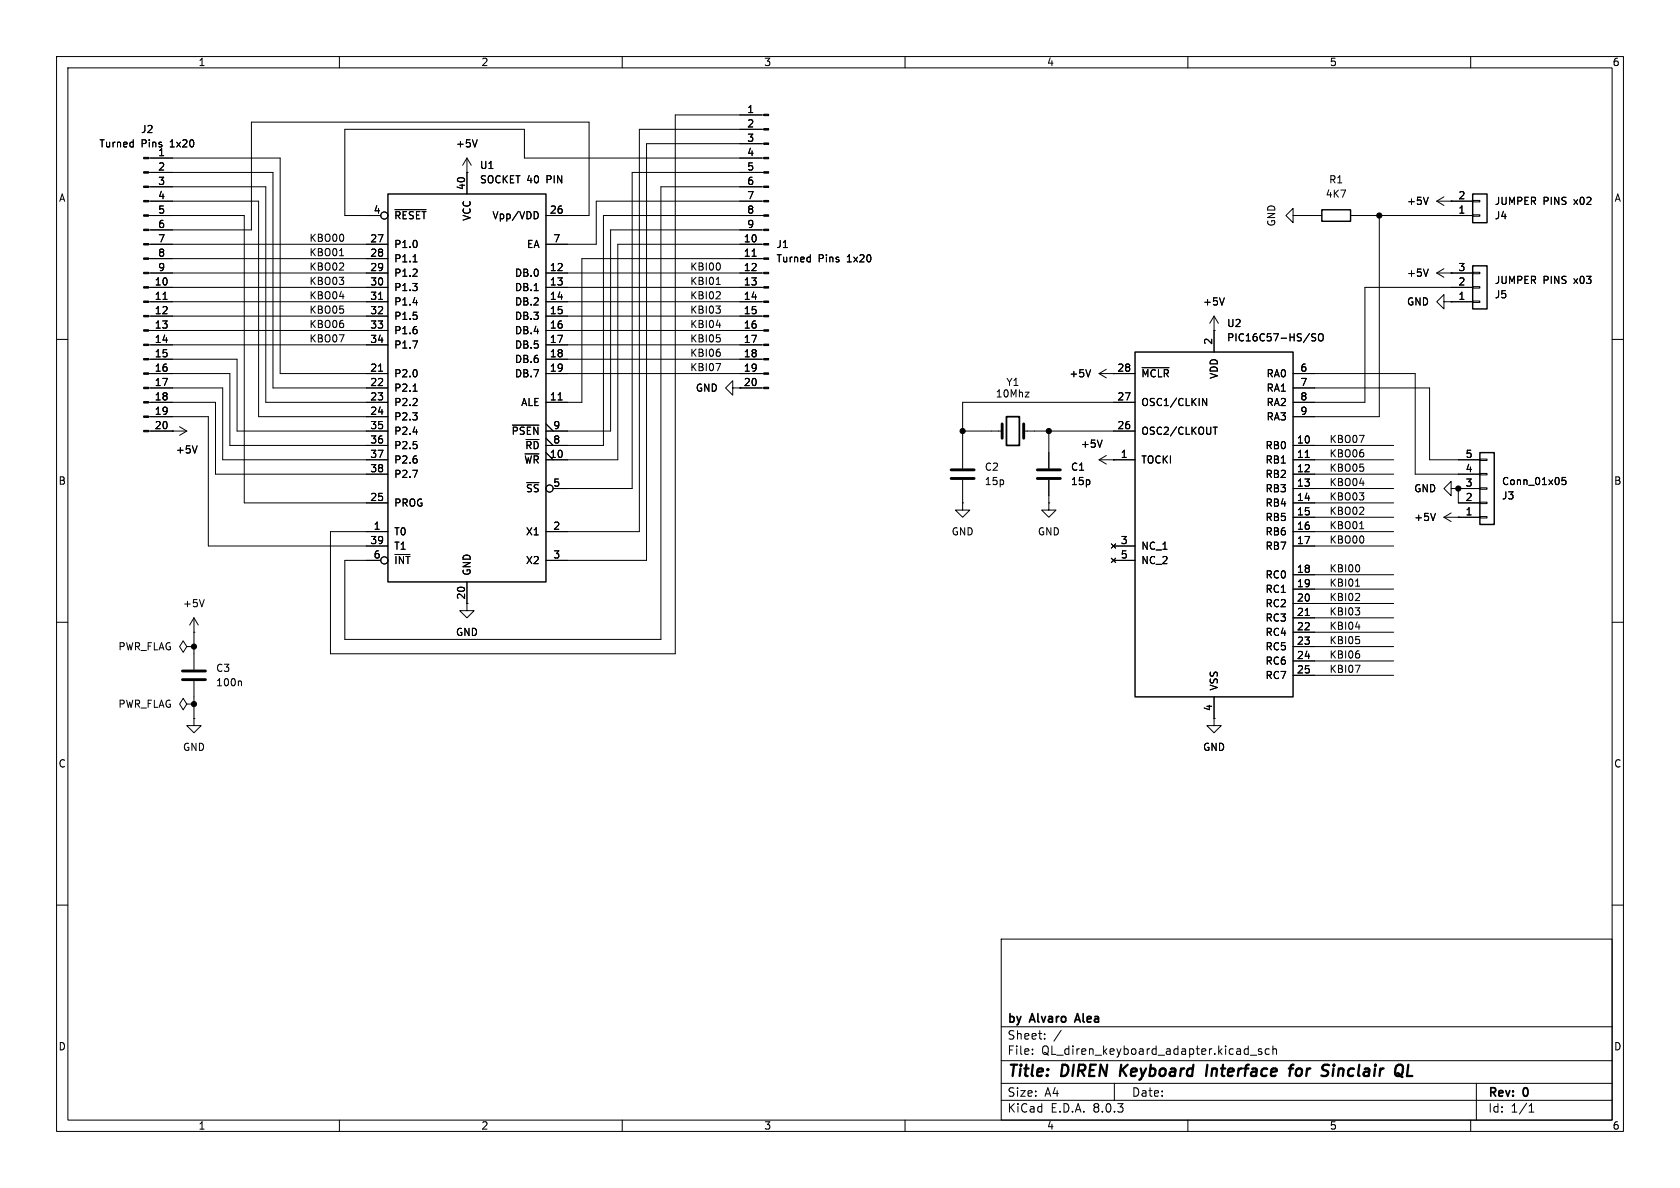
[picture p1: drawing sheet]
<svg xmlns="http://www.w3.org/2000/svg" width="297mm" height="210mm" viewBox="0 0 297 210" stroke-linecap="round" stroke-linejoin="round" font-family="sans-serif">
<g fill="none" stroke="#000" stroke-width=".18">
<path d="M10 10h277v190h-277zM12 12h273v186h-273zM60 10v2M110 10v2M160 10v2M210 10v2M260 10v2M26.3 38.1h16.9v50.8h25.4M26.3 33h20.7v38.1h21.6M26.3 27.9h23.2v38.1h19.1M26.3 30.5h22v38.1h20.3M26.3 35.6h19.4v38.1h22.9"/>
<path d="M69.8 37.1h5.5M82.5 30.5h.1M82.5 27.9l-.7 1.3M82.5 27.9v6.4M82.5 27.9l.8 1.3M84.4 24.7l-.5 1.3M94.7 37.4a.68 .68 0 0 1 .5 .6 .68 .68 0 0 1-.5 .7M96.5 38.1h7.6v-16.5h-59.7v19h-18.1M135 38.1h-28.3v40.6h-10.2M135 30.5h-23.2v55.9h-14M135 20.3h-15.6v95.3h-61v-21.6h10.2M135 22.9h-22v71.1h-16.5"/>
<path d="M135 33h-18.2v80h-55.8v-13.9h6.3M135 25.4h-20.7v73.7h-17.8M135 27.9h-42.3v-5h-31.7v15.2h6.3M135 35.6h-29.6v7.6h-8.9M228.6 38.1v-1.3l-1.3 1.3 1.3 1.3v-1.3h1.3M229.9 38.1h.1M229.9 38.1h3.8M238.8 38.1h21.5M243.8 38.1v35.6h-15.2M252.5 34.9l-.4 1.2M254 35.6h6.3M254 35.6l1.3 .7"/>
<path d="M255.3 34.8l-1.3 .8M256.5 35.6h.1M260.3 35.4h1.3v.3h-1.3zM260.3 38h1.3v.2h-1.3zM10 60h2M26.3 53.3h42.3M26.3 50.8h42.3M26.3 48.3h42.3M26.3 58.4h42.3M26.3 55.9h42.3M26.3 45.7h42.3M26.3 43.2h42.3"/>
<path d="M28.8 52.9h.7M60 45.2h.8M66.9 52.9h.7M73 46.3h.7M73 53.5h.8M94.4 51.4h.8M96.5 53.3h38.5M96.5 50.8h38.5M96.5 48.3h38.5M96.5 58.4h38.5M96.5 55.9h38.5M126.6 54.1h.7l-.4 .5"/>
<path d="M126.6 50.3h.7M126.6 57.5h.8M127.2 51.6l.1 .2v.3l-.7 .7h.7M127.3 46.7v.8M127.3 54.7v.5M127.3 59.8v.5M133 45.3h.7M135 43.2h-25.8v38.1h-12.7M135 40.6h-27.1v35.6h-11.4M135 45.7h-32.1v25.4h-6.4M214.6 58.4h.1M214.6 55.9v6.3"/>
<path d="M214.6 55.9l-.7 1.3M214.6 55.9l.8 1.3M216.4 52.6l-.4 1.3M232.6 59.1l-.5-.1-.2 .1v.4l.6 .2 .1 .3-.2 .3-.5-.1M233.1 59.2l.3-.2a.43 .43 0 0 1 .5 .4v.4a.42 .42 0 0 1-.4 .5 .42 .42 0 0 1-.4-.5zM252.5 47.6l-.4 1.2M254 48.3h6.3M254 48.3l1.3 .7M255.3 53.3v-1.2l-1.3 1.2 1.3 1.3v-1.3h1.2M255.3 47.5l-1.3 .8M256.5 53.3h.1M256.5 48.3h.1"/>
<path d="M256.5 53.3h3.8M260.3 48.1h1.3v.3h-1.3zM260.3 50.7h1.3v.2h-1.3zM260.3 53.2h1.3v.3h-1.3zM260.3 50.8h-19v20.3h-12.7M285 60h2M26.3 68.6h13.1v12.7h29.2M26.3 66h14.3v12.7h28M26.3 71.1h11.8v12.7h30.5M26.3 73.7h10.5v22.8h31.8M26.3 76.2h6.7M26.3 63.5h15.6v12.7h26.7"/>
<path d="M26.3 61h42.3M30.5 76.2h.1M31.7 75.4l1.3 .8M33 76.2l-1.3 .8M34.8 78.8l-.4 1.3M66.9 65.6h.7M73 60.3h.8l-.5 1.2M73 69.2h.7M73 76.4h.8M90.6 75.2h4.7M96.5 66h38.5M96.5 63.5h38.5"/>
<path d="M96.5 61h38.5M96.5 77.5l1.3 1.2M96.5 74.9l1.3 1.3M98.7 70.7h.7M126.6 64.3h.8l-.5 1.2M127.3 62.3v.6M129.5 68.6v-1.3l-1.2 1.3 1.2 1.3v-1.3h1.3M130.8 68.6h.1M130.8 68.6h4.2M170.2 76.2h7M181 76.2h19.7M181.2 69.3h.7l-.7 .9h.7"/>
<path d="M185.4 76.2v6.6M192.8 65.3l-.4 1.3M194.3 66h6.4M194.3 66l1.3 .8M194.8 77.8l-.4 1.3M195.6 65.3l-1.3 .7M196.8 66h.1M200.7 71.1h-30.5v11.7M201.9 65h4.8M212.6 70.4l.7 1.3v-1.3M214.5 75.5h.7M214.8 75.5v1.3"/>
<path d="M228.6 68.6h24.1v12.7h8.9M228.6 78.7h17.8M228.6 66h21.6v17.8h11.4M69.8 98h2.7M73 83.1h.8l-.5 1.3M96.5 80l1.3 1.3M170.2 88.9v1.3h1.2l-1.2 1.2-1.3-1.2h1.3M170.2 88.9h.1M170.2 84.8v4.1M185.4 88.9v1.3h1.3l-1.3 1.2-1.3-1.2h1.3M185.4 88.9h.1M185.4 84.8v4.1"/>
<path d="M194.3 81.3h6.4M194.3 81.3l1.3 .7M195.6 80.5l-1.3 .8M196.5 96.1l.7 .8M196.5 98.7l.7 .7M196.8 81.3h.1M196.8 96.5h3.9M196.8 99.1h3.9M197.2 96.1l-.7 .8M197.2 98.7l-.7 .7M228.6 81.3h17.8M228.6 83.8h17.8"/>
<path d="M228.6 86.4h17.8M228.6 88.9h17.8M228.6 91.4h17.8M228.6 94h17.8M228.6 96.5h17.8M230.7 80.9h.8M240.4 93.5h.7M253.8 90.7l-.5 1.3M255.3 91.4h6.3M255.3 91.4l1.2 .8M256.5 86.4v-1.3l-1.2 1.3 1.2 1.2v-1.2h1.3M256.5 90.7l-1.2 .7"/>
<path d="M257.8 86.4h.1M257.8 91.4h.1M257.8 86.4h3.8M257.8 86.4v2.5h3.8M261.6 81.2h1.3v.2h-1.3zM261.6 83.7h1.3v.2h-1.3zM261.6 86.2h1.3v.3h-1.3zM261.6 88.8h1.3v.2h-1.3zM261.6 91.3h1.3v.3h-1.3zM276.8 84.4h-.6l-.1 .6 .2-.1h.4l.1 .2v.4l-.2 .2-.5-.2M10 110h2M33 114.3l-.6-1-.7 1 .7 1 .6-1h1.3"/>
<path d="M34.3 114.3h.1M34.3 111.8h.1M34.3 109.2v9.2M34.3 109.2l-.8 1.3M34.3 109.2l.8 1.3M36.1 106l-.4 1.3M82.5 106.7v1.3h1.3l-1.3 1.2-1.2-1.2h1.2M82.5 106.7h.1M82.5 102.9v3.8M228.6 101.6h17.8M228.6 104.1h17.8M228.6 106.7h17.8"/>
<path d="M228.6 109.2h17.8M228.6 111.8h17.8M228.6 114.3h17.8M228.6 116.8h17.8M228.6 119.4h17.8M230.7 108.8h.8M239.6 117.6h.8l-.5 1.3M239.6 107.4h.8l-.5 .5M239.6 110.8h.8M239.6 103.6h.8M240.3 105l.1 .1-.1 .3-.7 .8h.8M240.3 115.7v.5"/>
<path d="M240.3 100.1v.7M240.3 108v.6M240.3 113.1v.6M285 110h2M33 124.5l-.6-1.1-.7 1.1 .7 1 .6-1h1.3M34.3 127v1.3h1.3l-1.3 1.2-1.3-1.2h1.3M34.3 127h.1M34.3 124.5h.1M34.3 120.4v6.6M42.5 120.4l.2 .2v.6M214.6 127v1.3h1.3l-1.3 1.2-1.2-1.2h1.2M214.6 127h.1"/>
<path d="M214.6 123.2v3.8M10 160h2M285 160h2M177 166h108v32h-108zM60 198v2M110 198v2M160 198v2M177 194.5h108M177 191.5h108M177 187.5h108M177 181.5h108M182.5 186.3v.1"/>
<path d="M182.5 185.5v.1M184.7 183.6v.1M184.7 182.8v.1M187.6 182.1l-1.3 2M197 191.5v3M210 198v2M221 186.5h1.2M223 185.5l-.3-.1-.2 .2v.2l.5 .2v.3h-.5M224.4 185.5l-.4-.1-.3 .3v.4l.1 .2h.6M225 185.5l.2-.1 .4 .1 .1 .9M225 184.9v1.5M260 198v2"/>
<path d="M261 191.5v6.5M270.3 196.6h.9M270.3 195.5l.4-.4v1.5"/>
<circle cx="67.9" cy="38.1" r=".63"/>
<circle cx="67.9" cy="99.1" r=".63"/>
</g>
<path d="M198.2 188.2l-.2 2M199.4 188.2l-1.3 1.2M213.5 188.2l-.3 2M227.8 188.9h.8M228.7 188.2l-.4 .1-.1 .2-.2 1.7M229.8 188.9a.62 .62 0 0 0-.7 .4v.7a.52 .52 0 0 0 .8 .1M235.8 188.9l-.2 1.3M235.8 188.2v.2M235.8 188.2l-.1 .1 .1 .1M235.8 188.2l.1 .1-.1 .1M249 188.2l-.3 2h1" fill="none" stroke="#000" stroke-width=".4"/>
<path d="M177.9 73.7h2.3v5h-2.3zM190.5 179.2l-.5 1.5M190.1 180.3h.7" fill="none" stroke="#000" stroke-width=".3"/>
<path d="M68.6 34.3h27.9v68.6h-27.9zM233.7 37.1h5.1v2h-5.1zM260.3 34.3h2.6v5.1h-2.6zM260.3 47h2.6v7.6h-2.6zM200.7 62.2h27.9v61h-27.9zM261.6 80h2.6v12.7h-2.6z" fill="none" stroke="#000" stroke-width=".25"/>
<path d="M177.2 74.9v2.6M181 74.9v2.6M168.1 84.6h4.1M168.1 83.1h4.1M183.4 84.6h4.1M183.4 83.1h4.1M32.3 118.6h4M32.3 120.1h4" fill="none" stroke="#000" stroke-width=".51"/>
<g fill="#000" stroke="#000" stroke-width=".18">
<path d="M25.4 38h.9v.2h-.9zM25.4 35.4h.9v.3h-.9zM25.4 32.9h.9v.2h-.9zM25.4 30.4h.9v.2h-.9zM25.4 27.8h.9v.3h-.9zM135 38h.9v.2h-.9zM135 35.4h.9v.3h-.9zM135 32.9h.9v.2h-.9zM135 30.4h.9v.2h-.9zM135 27.8h.9v.3h-.9zM135 25.3h.9v.2h-.9zM135 22.7h.9v.3h-.9z"/>
<path d="M135 20.2h.9v.2h-.9zM25.4 58.3h.9v.2h-.9zM25.4 55.8h.9v.2h-.9zM25.4 53.2h.9v.3h-.9zM25.4 50.7h.9v.2h-.9zM25.4 48.1h.9v.3h-.9zM25.4 45.6h.9v.2h-.9zM25.4 43.1h.9v.2h-.9zM25.4 40.5h.9v.3h-.9zM135 58.3h.9v.2h-.9zM135 55.8h.9v.2h-.9zM135 53.2h.9v.3h-.9z"/>
<path d="M135 50.7h.9v.2h-.9zM135 48.1h.9v.3h-.9zM135 45.6h.9v.2h-.9zM135 43.1h.9v.2h-.9zM135 40.5h.9v.3h-.9zM25.4 76.1h.9v.2h-.9zM25.4 73.5h.9v.3h-.9zM25.4 71h.9v.2h-.9zM25.4 68.5h.9v.2h-.9zM25.4 65.9h.9v.3h-.9zM25.4 63.4h.9v.2h-.9zM25.4 60.8h.9v.3h-.9z"/>
<path d="M135 68.5h.9v.2h-.9zM135 65.9h.9v.3h-.9zM135 63.4h.9v.2h-.9zM135 60.8h.9v.3h-.9z"/>
<circle cx="243.8" cy="38.1" r=".46"/>
<circle cx="170.2" cy="76.2" r=".46"/>
<circle cx="185.4" cy="76.2" r=".46"/>
<circle cx="257.8" cy="86.4" r=".46"/>
<circle cx="34.3" cy="114.3" r=".46"/>
<circle cx="34.3" cy="124.5" r=".46"/>
</g>
<g font-size="2.8">
<text x="178" y="190.9">Title:</text>
<text x="187.7" y="190.9">DIREN</text>
<text x="198.8" y="190.9">Keyboard</text>
<text x="214.9" y="190.9">Interface</text>
<text x="230.4" y="190.9">for</text>
<text x="237" y="190.9">Sinclair</text>
</g>
<g font-size="2.1">
<text x="178" y="184">Sheet:</text>
<text x="178" y="181.2">by</text>
<text x="182.2" y="181.2">Alvaro</text>
<text x="190.8" y="181.2">Alea</text>
<text x="178" y="186.7">File:</text>
<text x="184.1" y="186.7">QL_diren_keyboard_adapter.kicad_sch</text>
<text x="178" y="196.9">KiCad</text>
<text x="178" y="194.1">Size:</text>
<text x="184.7" y="194.1">A4</text>
<text x="185.7" y="196.9">E.D.A.</text>
<text x="193.3" y="196.9">8.0.3</text>
<text x="200" y="194.1">Date:</text>
<text x="263" y="194.3">Rev:</text>
<text x="263" y="196.9">Id:</text>
<text x="267.1" y="196.9">1/1</text>
<text x="269.4" y="194.3">0</text>
</g>
<g font-size="1.8">
<text x="35" y="11.9">1</text>
<text x="85" y="11.9">2</text>
<text x="135" y="11.9">3</text>
<text x="185" y="11.9">4</text>
<text x="235" y="11.9">5</text>
<text x="285" y="11.9">6</text>
<text x="24.8" y="23.7">J2</text>
<text x="132" y="20.1">1</text>
<text x="132" y="22.6">2</text>
<text x="17.5" y="26.3">Turned</text>
<text x="24.9" y="26.3">Pins</text>
<text x="27.9" y="27.7">1</text>
<text x="30.1" y="26.3">1x20</text>
<text x="80.5" y="26.3">+5V</text>
<text x="132" y="25.1">3</text>
<text x="132" y="27.7">4</text>
<text x="10.3" y="35.9">A</text>
<text x="27.9" y="30.2">2</text>
<text x="27.9" y="32.8">3</text>
<text x="27.9" y="35.3">4</text>
<text x="82.3" y="33.7" transform="rotate(-90 82.3 33.7)">40</text>
<text x="84.8" y="30.1">U1</text>
<text x="84.8" y="32.6">SOCKET 40</text>
<text x="96.7" y="32.6">PIN</text>
<text x="132" y="30.2">5</text>
<text x="132" y="32.8">6</text>
<text x="132" y="35.3">7</text>
<text x="234.3" y="35.2">4K7</text>
<text x="234.9" y="32.6">R1</text>
<text x="257.7" y="35.3">2</text>
<text x="285.3" y="35.9">A</text>
<text x="27.9" y="37.8">5</text>
<text x="27.9" y="40.4">6</text>
<text x="66" y="37.8">4</text>
<text x="69.6" y="39">~{RESET}</text>
<text x="83.4" y="39.1" transform="rotate(-90 83.4 39.1)">VCC</text>
<text x="87" y="39">Vpp/VDD</text>
<text x="97.1" y="37.8">26</text>
<text x="132" y="37.8">8</text>
<text x="132" y="40.4">9</text>
<text x="225.7" y="40.1" transform="rotate(-90 225.7 40.1)">GND</text>
<text x="248.6" y="36.4">+5V</text>
<text x="257.7" y="37.8">1</text>
<text x="264.2" y="39">J4</text>
<text x="264.2" y="36.4">JUMPER</text>
<text x="272.8" y="36.4">PINS</text>
<text x="278.4" y="36.4">x02</text>
<text x="27.9" y="42.9">7</text>
<text x="27.9" y="45.5">8</text>
<text x="54.6" y="42.8">KBO00</text>
<text x="54.6" y="45.4">KBO01</text>
<text x="54.6" y="47.9">KBO02</text>
<text x="65.4" y="42.9">27</text>
<text x="65.4" y="45.5">28</text>
<text x="69.6" y="44">P1.0</text>
<text x="69.6" y="46.6">P1.1</text>
<text x="93.1" y="44">EA</text>
<text x="97.7" y="42.9">7</text>
<text x="121.9" y="47.9">KBI00</text>
<text x="131.4" y="42.9">10</text>
<text x="131.4" y="45.5">11</text>
<text x="137.2" y="44">J1</text>
<text x="137.2" y="46.6">Turned</text>
<text x="144.6" y="46.6">Pins</text>
<text x="149.9" y="46.6">1x20</text>
<text x="27.3" y="50.5">10</text>
<text x="27.3" y="53.1">11</text>
<text x="27.9" y="48">9</text>
<text x="54.6" y="53">KBO04</text>
<text x="54.6" y="50.5">KBO03</text>
<text x="65.4" y="48">29</text>
<text x="65.4" y="50.5">30</text>
<text x="65.4" y="53.1">31</text>
<text x="69.6" y="49.1">P1.2</text>
<text x="69.6" y="51.7">P1.3</text>
<text x="90.9" y="49.1">DB.0</text>
<text x="90.9" y="51.7">DB.1</text>
<text x="97.1" y="48">12</text>
<text x="97.1" y="50.5">13</text>
<text x="97.1" y="53.1">14</text>
<text x="121.9" y="50.5">KBI01</text>
<text x="121.9" y="53">KBI02</text>
<text x="131.4" y="48">12</text>
<text x="131.4" y="50.5">13</text>
<text x="131.4" y="53.1">14</text>
<text x="248.6" y="49.1">+5V</text>
<text x="257.7" y="53.1">1</text>
<text x="257.7" y="50.5">2</text>
<text x="257.7" y="48">3</text>
<text x="264.2" y="52.9">J5</text>
<text x="264.2" y="50.4">JUMPER</text>
<text x="272.8" y="50.4">PINS</text>
<text x="278.4" y="50.4">x03</text>
<text x="27.3" y="55.6">12</text>
<text x="27.3" y="58.2">13</text>
<text x="54.6" y="55.5">KBO05</text>
<text x="54.6" y="58.1">KBO06</text>
<text x="65.4" y="55.6">32</text>
<text x="65.4" y="58.2">33</text>
<text x="69.6" y="54.2">P1.4</text>
<text x="69.6" y="56.7">P1.5</text>
<text x="69.6" y="59.3">P1.6</text>
<text x="90.9" y="54.2">DB.2</text>
<text x="90.9" y="56.7">DB.3</text>
<text x="90.9" y="59.3">DB.4</text>
<text x="97.1" y="55.6">15</text>
<text x="97.1" y="58.2">16</text>
<text x="121.9" y="55.5">KBI03</text>
<text x="121.9" y="58.1">KBI04</text>
<text x="131.4" y="55.6">15</text>
<text x="131.4" y="58.2">16</text>
<text x="212.6" y="54.2">+5V</text>
<text x="216.8" y="58">U2</text>
<text x="248.6" y="54.2">GND</text>
<text x="27.3" y="60.7">14</text>
<text x="27.3" y="63.2">15</text>
<text x="27.3" y="65.8">16</text>
<text x="54.6" y="60.6">KBO07</text>
<text x="65.4" y="65.8">21</text>
<text x="65.4" y="60.7">34</text>
<text x="69.6" y="61.8">P1.7</text>
<text x="90.9" y="61.8">DB.5</text>
<text x="90.9" y="64.4">DB.6</text>
<text x="97.1" y="60.7">17</text>
<text x="97.1" y="63.2">18</text>
<text x="97.1" y="65.8">19</text>
<text x="121.9" y="63.2">KBI06</text>
<text x="121.9" y="65.7">KBI07</text>
<text x="121.9" y="60.6">KBI05</text>
<text x="131.4" y="60.7">17</text>
<text x="131.4" y="63.2">18</text>
<text x="131.4" y="65.8">19</text>
<text x="197.4" y="65.8">28</text>
<text x="214.4" y="61" transform="rotate(-90 214.4 61)">2</text>
<text x="216.8" y="60.6">PIC16C57-HS/SO</text>
<text x="229.8" y="65.8">6</text>
<text x="27.3" y="68.3">17</text>
<text x="27.3" y="70.9">18</text>
<text x="65.4" y="68.3">22</text>
<text x="65.4" y="70.9">23</text>
<text x="69.6" y="66.9">P2.0</text>
<text x="69.6" y="69.4">P2.1</text>
<text x="69.6" y="72">P2.2</text>
<text x="90.9" y="66.9">DB.7</text>
<text x="92" y="72">ALE</text>
<text x="97.1" y="70.9">11</text>
<text x="122.9" y="69.4">GND</text>
<text x="131.4" y="68.3">20</text>
<text x="175.9" y="70.5">10Mhz</text>
<text x="177.8" y="68.4">Y1</text>
<text x="189" y="66.9">+5V</text>
<text x="197.4" y="70.9">27</text>
<text x="201.7" y="72">OSC1/CLKIN</text>
<text x="201.7" y="66.9">~{MCLR}</text>
<text x="215.5" y="67.1" transform="rotate(-90 215.5 67.1)">VDD</text>
<text x="223.8" y="66.9">RA0</text>
<text x="223.8" y="69.4">RA1</text>
<text x="223.8" y="72">RA2</text>
<text x="229.8" y="68.3">7</text>
<text x="229.8" y="70.9">8</text>
<text x="27.3" y="73.4">19</text>
<text x="27.3" y="75.9">20</text>
<text x="65.4" y="73.4">24</text>
<text x="65.4" y="75.9">35</text>
<text x="69.6" y="74.5">P2.3</text>
<text x="69.6" y="77.1">P2.4</text>
<text x="90.3" y="77.1">~{PSEN}</text>
<text x="97.7" y="75.9">9</text>
<text x="197.4" y="75.9">26</text>
<text x="201.7" y="77.1">OSC2/CLKOUT</text>
<text x="223.8" y="74.5">RA3</text>
<text x="229.8" y="73.4">9</text>
<text x="31" y="80.4">+5V</text>
<text x="65.4" y="78.5">36</text>
<text x="65.4" y="81">37</text>
<text x="65.4" y="83.6">38</text>
<text x="69.6" y="79.6">P2.5</text>
<text x="69.6" y="82.1">P2.6</text>
<text x="92.6" y="82.1">~{WR}</text>
<text x="92.8" y="79.6">~{RD}</text>
<text x="97.1" y="81">10</text>
<text x="97.7" y="78.5">8</text>
<text x="174" y="83.4">C2</text>
<text x="189.2" y="83.4">C1</text>
<text x="191" y="79.3">+5V</text>
<text x="198" y="81">1</text>
<text x="201.7" y="82.1">TOCKI</text>
<text x="223.6" y="79.6">RB0</text>
<text x="223.6" y="82.1">RB1</text>
<text x="229.2" y="78.5">10</text>
<text x="229.2" y="81">11</text>
<text x="229.2" y="83.6">12</text>
<text x="234.9" y="78.4">KBO07</text>
<text x="234.9" y="80.9">KBO06</text>
<text x="234.9" y="83.5">KBO05</text>
<text x="259" y="83.6">4</text>
<text x="259" y="81">5</text>
<text x="10.3" y="85.9">B</text>
<text x="65.4" y="88.6">25</text>
<text x="69.6" y="89.8">PROG</text>
<text x="69.6" y="84.7">P2.7</text>
<text x="92.9" y="87.2">~{SS}</text>
<text x="97.7" y="86.1">5</text>
<text x="174" y="86">15p</text>
<text x="189.2" y="86">15p</text>
<text x="223.6" y="84.7">RB2</text>
<text x="223.6" y="87.2">RB3</text>
<text x="223.6" y="89.8">RB4</text>
<text x="229.2" y="86.1">13</text>
<text x="229.2" y="88.6">14</text>
<text x="234.9" y="86">KBO04</text>
<text x="234.9" y="88.6">KBO03</text>
<text x="249.9" y="87.2">GND</text>
<text x="259" y="88.6">2</text>
<text x="259" y="86.1">3</text>
<text x="265.4" y="88.5">J3</text>
<text x="265.4" y="86">Conn_01x05</text>
<text x="285.3" y="85.9">B</text>
<text x="66" y="93.7">1</text>
<text x="69.6" y="94.8">T0</text>
<text x="92.9" y="94.8">X1</text>
<text x="97.7" y="93.7">2</text>
<text x="168.1" y="94.8">GND</text>
<text x="183.4" y="94.8">GND</text>
<text x="223.6" y="92.3">RB5</text>
<text x="223.6" y="94.8">RB6</text>
<text x="229.2" y="91.2">15</text>
<text x="229.2" y="93.7">16</text>
<text x="234.9" y="93.6">KBO01</text>
<text x="234.9" y="91.1">KBO02</text>
<text x="249.9" y="92.3">+5V</text>
<text x="259" y="91.2">1</text>
<text x="65.4" y="96.3">39</text>
<text x="66" y="98.8">6</text>
<text x="69.6" y="97.4">T1</text>
<text x="69.6" y="99.9">~{INT}</text>
<text x="83.4" y="101.9" transform="rotate(-90 83.4 101.9)">GND</text>
<text x="92.9" y="99.9">X2</text>
<text x="97.7" y="98.8">3</text>
<text x="198" y="96.3">3</text>
<text x="198" y="98.8">5</text>
<text x="201.7" y="97.4">NC_1</text>
<text x="201.7" y="99.9">NC_2</text>
<text x="223.6" y="97.4">RB7</text>
<text x="229.2" y="96.3">17</text>
<text x="229.2" y="101.3">18</text>
<text x="234.9" y="101.3">KBI00</text>
<text x="234.9" y="96.2">KBO00</text>
<text x="32.3" y="107.5">+5V</text>
<text x="82.3" y="106.1" transform="rotate(-90 82.3 106.1)">20</text>
<text x="223.6" y="102.5">RC0</text>
<text x="223.6" y="105">RC1</text>
<text x="223.6" y="107.5">RC2</text>
<text x="229.2" y="103.9">19</text>
<text x="229.2" y="106.4">20</text>
<text x="234.9" y="106.3">KBI02</text>
<text x="234.9" y="103.8">KBI01</text>
<text x="80.5" y="112.6">GND</text>
<text x="223.6" y="110.1">RC3</text>
<text x="223.6" y="112.6">RC4</text>
<text x="229.2" y="109">21</text>
<text x="229.2" y="111.5">22</text>
<text x="234.9" y="114">KBI05</text>
<text x="234.9" y="111.4">KBI04</text>
<text x="234.9" y="108.9">KBI03</text>
<text x="20.8" y="115.2">PWR_FLAG</text>
<text x="38.1" y="119">C3</text>
<text x="223.6" y="115.2">RC5</text>
<text x="223.6" y="117.7">RC6</text>
<text x="229.2" y="114">23</text>
<text x="229.2" y="116.6">24</text>
<text x="229.2" y="119.1">25</text>
<text x="234.9" y="116.5">KBI06</text>
<text x="234.9" y="119">KBI07</text>
<text x="20.8" y="125.3">PWR_FLAG</text>
<text x="38.1" y="121.5">100n</text>
<text x="214.4" y="125.8" transform="rotate(-90 214.4 125.8)">4</text>
<text x="215.5" y="122.2" transform="rotate(-90 215.5 122.2)">VSS</text>
<text x="223.6" y="120.2">RC7</text>
<text x="10.3" y="135.9">C</text>
<text x="32.3" y="132.9">GND</text>
<text x="212.6" y="132.9">GND</text>
<text x="285.3" y="135.9">C</text>
<text x="10.3" y="185.9">D</text>
<text x="285.3" y="185.9">D</text>
<text x="35" y="199.9">1</text>
<text x="85" y="199.9">2</text>
<text x="135" y="199.9">3</text>
<text x="185" y="199.9">4</text>
<text x="235" y="199.9">5</text>
<text x="285" y="199.9">6</text>
</g>
</svg>
